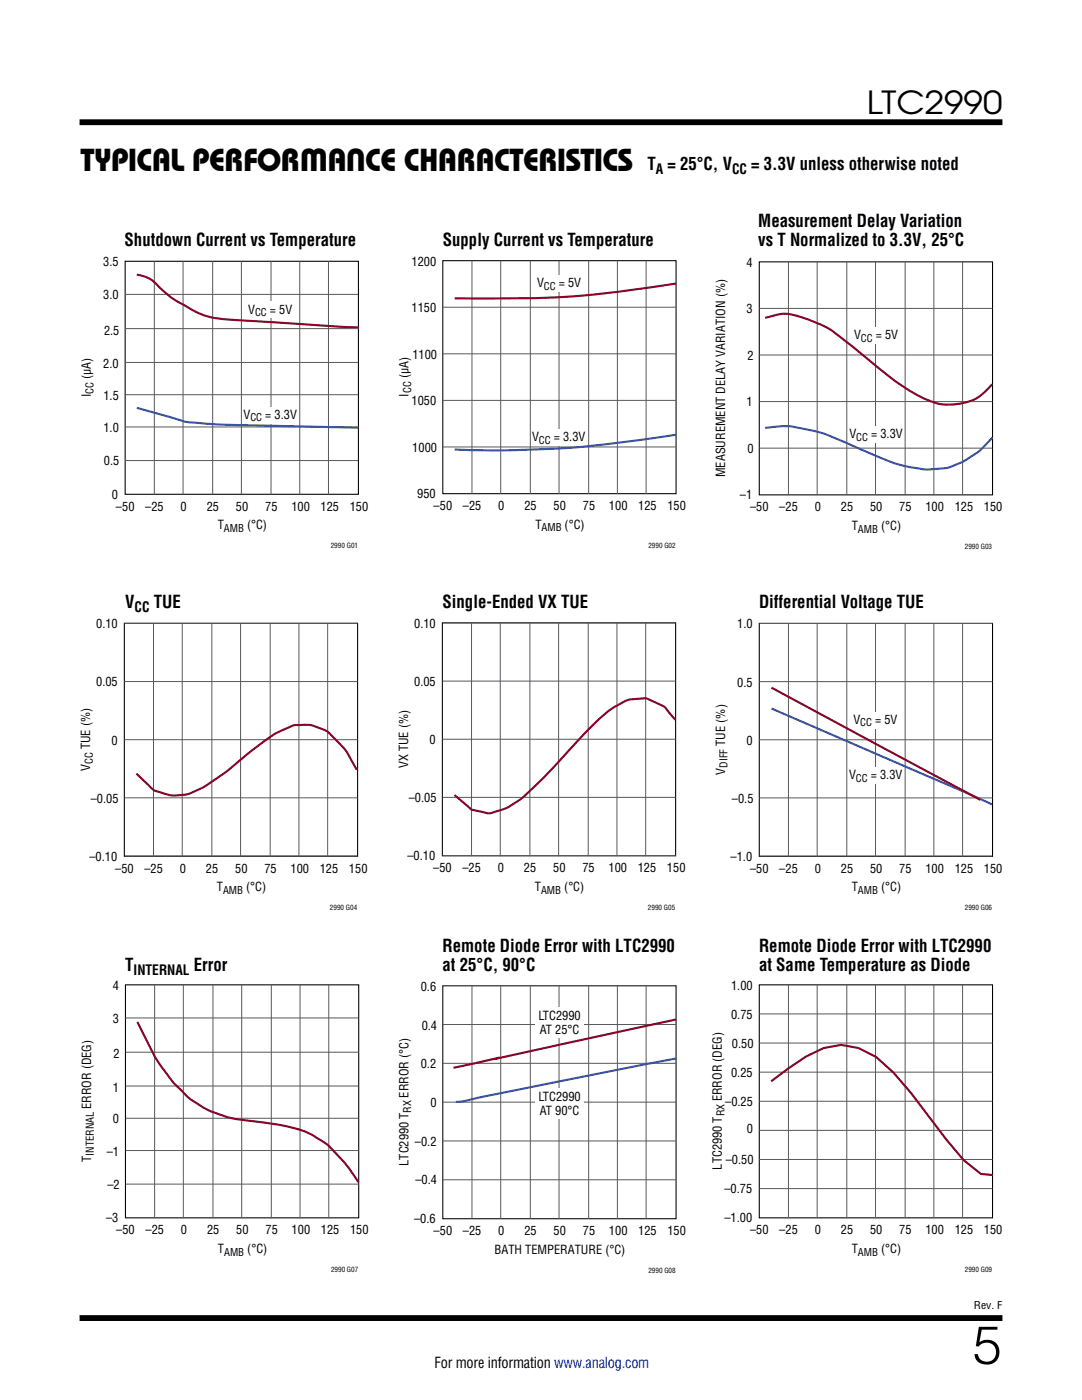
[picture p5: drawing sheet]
<svg xmlns="http://www.w3.org/2000/svg" width="216mm" height="279mm" viewBox="0 0 216 279" stroke-linecap="round" stroke-linejoin="round" font-family="sans-serif">
<path d="M15.9 24.4h184.1M15.9 263h184.1" fill="none" stroke="#000" stroke-width="1.2" stroke-linecap="butt"/>
<path d="M25 52.1h46.5v46.5h-46.5z" fill="none" stroke="#000" stroke-width=".21"/>
<g fill="none" stroke="#58595b" stroke-width=".2">
<path d="M25 58.8h46.5M30.8 52.1v46.6M36.5 52.1v46.6M42.4 52.1v46.6M48.2 52.1v46.6M54.1 52.1v46.6M59.8 52.1v46.6M65.5 52.1v46.6M25 65.6h46.5M25 72.3h46.5M25 78.8h46.5M25 85.2h46.5"/>
<path d="M25 91.9h46.5"/>
</g>
<path d="M27.3 81.4l7.3 2a12.9 12.9 0 0 0 5.2 1l6 .4 25.7 .6" fill="none" stroke="#3953a4" stroke-width=".42"/>
<path d="M27.3 54.8a6.7 6.7 0 0 1 4.7 2.7l.4 .4a30.9 30.9 0 0 0 9.1 5.3l1.5 .3 3.2 .3 25.4 1.6" fill="none" stroke="#910028" stroke-width=".42"/>
<g fill="#fff">
<path d="M49 60.2h9.8v3.3h-9.8z"/>
<path d="M49 81.2h9.8v3.3h-9.8z"/>
</g>
<path d="M88.4 52h46.5v46.5h-46.5z" fill="none" stroke="#000" stroke-width=".21"/>
<path d="M94.2 52v46.6M99.9 52v46.6M105.8 52v46.6M111.6 52v46.6M117.5 52v46.6M123.2 52v46.6M128.9 52v46.6M88.4 61.3h46.5M88.4 70.6h46.5M88.4 79.9h46.5M88.4 89.2h46.5" fill="none" stroke="#58595b" stroke-width=".2"/>
<g fill="#fff">
<path d="M106.6 54.9h9.8v3.4h-9.8z"/>
<path d="M106.5 85.6h9.9v3.4h-9.9z"/>
</g>
<path d="M134.9 86.8a205.5 205.5 0 0 1-44.2 2.9" fill="none" stroke="#3953a4" stroke-width=".42"/>
<path d="M134.9 56.6a199.2 199.2 0 0 1-41 3l-3.2-.1" fill="none" stroke="#910028" stroke-width=".42"/>
<path d="M151.5 52.3h46.5v46.5h-46.5z" fill="none" stroke="#000" stroke-width=".21"/>
<path d="M157.3 52.3v46.5M163.1 52.3v46.5M169 52.3v46.5M174.7 52.3v46.5M180.6 52.3v46.5M186.3 52.3v46.5M192.1 52.3v46.5M151.5 61.6h46.5M151.5 70.8h46.5M151.5 80.1h46.5M151.5 89.4h46.5" fill="none" stroke="#58595b" stroke-width=".2"/>
<g fill="#fff">
<path d="M169.9 65.2h9.8v3.4h-9.8z"/>
<path d="M169.9 85h9.8v3.3h-9.8z"/>
</g>
<path d="M152.7 85.4a17.3 17.3 0 0 1 8.3 .3 34.9 34.9 0 0 1 9.3 3.3l3.1 1.4a29.3 29.3 0 0 0 11.9 3.3h.6a13.1 13.1 0 0 0 8.1-2.7l1.4-.9 2.6-2.8M153.9 141.4l44 19.1" fill="none" stroke="#3953a4" stroke-width=".42"/>
<path d="M152.7 63.4a10 10 0 0 1 6-.5 24 24 0 0 1 10.9 5.8l3.6 3a48.8 48.8 0 0 0 11.1 7.8 11.3 11.3 0 0 0 11.2-.4l2.5-2.4M153.9 137.2l41.7 22.4M71.2 153.7l-.7-1.3a14.1 14.1 0 0 0-4-5.3 8.1 8.1 0 0 0-5-2.5l-1.9 .1a3.6 3.6 0 0 0-2.5 .7 32.1 32.1 0 0 0-8.4 5.7 45.5 45.5 0 0 1-9.6 6.7 9.1 9.1 0 0 1-7.7 .2 6 6 0 0 1-2.4-2l-1.8-1.6M134.7 143.7l-.7-.9a5.8 5.8 0 0 0-3.2-2.6l-.6-.3a3.6 3.6 0 0 0-3-.4 6.2 6.2 0 0 0-4.1 1.3 23.4 23.4 0 0 0-5.8 4.9l-.9 .9a144.2 144.2 0 0 1-12.2 12.7 12.7 12.7 0 0 1-6.9 3l-1.1-.3a4.6 4.6 0 0 1-3.2-1.4l-2.3-1.9" fill="none" stroke="#910028" stroke-width=".42"/>
<path d="M24.8 124.4h46.6v46.5h-46.6zM88.3 124.3h46.5v46.5h-46.5zM151.5 124.4h46.5v46.5h-46.5z" fill="none" stroke="#000" stroke-width=".21"/>
<g fill="none" stroke="#58595b" stroke-width=".2">
<path d="M24.9 124.4h46.4M24.9 136h46.4M30.6 124.4v46.5M36.4 124.4v46.5M42.3 124.4v46.5M48 124.4v46.5M53.9 124.4v46.5M59.6 124.4v46.5M65.4 124.4v46.5M88.3 124.3h46.5M88.3 135.9h46.5M94.1 124.3v46.6"/>
<path d="M99.8 124.3v46.6M105.7 124.3v46.6M111.5 124.3v46.6M117.4 124.3v46.6M123.1 124.3v46.6M128.8 124.3v46.6M151.5 124.4h46.5M151.5 136h46.5M157.3 124.4v46.6M163.1 124.4v46.6M169 124.4v46.6M174.7 124.4v46.6"/>
<path d="M180.6 124.4v46.6M186.3 124.4v46.6M192.1 124.4v46.6M24.9 147.6h46.4M24.9 159.2h46.4M88.3 147.5h46.5M88.3 159.1h46.5M151.5 159.2h46.5M151.5 147.6h46.5M24.9 170.8h46.4M88.3 170.7h46.5M151.5 170.8h46.5"/>
</g>
<g fill="#fff">
<path d="M169.7 142h9.9v3.4h-9.9z"/>
<path d="M169.8 153.1h9.8v3.4h-9.8z"/>
</g>
<path d="M88.4 196.7h46.5v46.5h-46.5z" fill="none" stroke="#000" stroke-width=".21"/>
<g fill="none" stroke="#58595b" stroke-width=".2">
<path d="M88.4 196.7h46.4M94.2 196.7v46.6M99.9 196.7v46.6M105.8 196.7v46.6M111.6 196.7v46.6M117.5 196.7v46.6M123.2 196.7v46.6M128.9 196.7v46.6M88.4 204.5h46.5M88.4 212.2h46.5M88.4 220h46.5M88.4 227.7h46.5"/>
<path d="M88.4 235.4h46.5"/>
</g>
<path d="M134.9 203.5l-44.4 9.6" fill="none" stroke="#910028" stroke-width=".42"/>
<path d="M134.9 211.2l-37.7 7.5-4.4 1-1.8 .2" fill="none" stroke="#3953a4" stroke-width=".42"/>
<g fill="#fff">
<path d="M106.8 201h9.6v6.1h-9.6z"/>
<path d="M106.8 217.2h9.6v6.1h-9.6z"/>
</g>
<path d="M25 196.5h46.6v46.5h-46.6zM151.5 196.5h46.5v46.5h-46.5z" fill="none" stroke="#000" stroke-width=".21"/>
<g fill="none" stroke="#58595b" stroke-width=".2">
<path d="M30.9 196.5v46.6M36.6 196.5v46.6M42.5 196.5v46.6M48.2 196.5v46.6M54.1 196.5v46.6M59.9 196.5v46.6M65.6 196.5v46.6M157.3 196.5v46.6M163.1 196.5v46.6M169 196.5v46.6M174.7 196.5v46.6M180.6 196.5v46.6"/>
<path d="M186.3 196.5v46.6M192.1 196.5v46.6M25 203.2h46.5M25.1 210h46.5M25.1 216.7h46.5M151.5 202.4h46.5M151.5 208.2h46.5M151.5 214h46.5M151.5 219.8h46.5M25.1 223.2h46.5M25.1 229.6h46.5M25.1 236.3h46.5"/>
<path d="M151.5 225.6h46.5M151.5 231.4h46.5M151.5 237.2h46.5"/>
</g>
<path d="M27.4 203.9l1.1 2.2a35.1 35.1 0 0 0 9.8 13.4 24 24 0 0 0 12.7 4.3l2.4 .3a22.7 22.7 0 0 1 11.4 4 33.6 33.6 0 0 1 6.7 7.8M153.9 215.8l3.4-2.6 3.5-2.3 3.6-1.7 3.4-.7 3.5 .7 3.5 1.8 3.5 3.1 3.5 4 7 9.3 3.5 4.1 3.4 2.8 2.4 .2" fill="none" stroke="#910028" stroke-width=".42"/>
<text font-size="10.6" x="194.1" y="272.2">5</text>
<g font-size="6.3">
<text x="173" y="22.8">LTC2990</text>
<text x="16.1" y="34.1">TYPICAL PERFORMANCE CHARACTERISTICS</text>
</g>
<g font-size="3.5">
<text x="129.2" y="34">T = 25°C, V</text>
<text x="149.9" y="34">= 3.3V unless otherwise noted</text>
<text x="151.3" y="45.2">Measurement Delay Variation</text>
<text x="24.9" y="49.1">Shutdown Current vs Temperature</text>
<text x="88.4" y="49">Supply Current vs Temperature</text>
<text x="151.3" y="49.1">vs T Normalized to 3.3V, 25°C</text>
<text x="25" y="121.4">V</text>
<text x="30.7" y="121.4">TUE</text>
<text x="88.3" y="121.4">Single-Ended VX TUE</text>
<text x="151.5" y="121.4">Differential Voltage TUE</text>
<text x="88.3" y="190">Remote Diode Error with LTC2990</text>
<text x="151.5" y="190">Remote Diode Error with LTC2990</text>
<text x="25" y="193.9">T</text>
<text x="38.7" y="193.9">Error</text>
<text x="88.3" y="193.9">at 25°C, 90°C</text>
<text x="151.5" y="193.9">at Same Temperature as Diode</text>
</g>
<text font-size="3" x="86.7" y="273.1">For more information www.analog.com</text>
<g font-size="2.8">
<text x="130.9" y="34.7">A</text>
<text x="146.1" y="34.7">CC</text>
<text x="26.9" y="122.1">CC</text>
<text x="26.7" y="194.6">INTERNAL</text>
</g>
<g font-size="2.5">
<text x="20.6" y="53.2">3.5</text>
<text x="82.1" y="53">1200</text>
<text x="149" y="53.3">4</text>
<text x="20.6" y="59.7">3.0</text>
<text x="107.2" y="57.3">V</text>
<text x="111.5" y="57.3">= 5V</text>
<text x="49.5" y="62.6">V</text>
<text x="53.9" y="62.6">= 5V</text>
<text x="82.1" y="62.3">1150</text>
<text x="149" y="62.6">3</text>
<text x="20.8" y="66.8">2.5</text>
<text x="82.3" y="71.6">1100</text>
<text x="149.1" y="71.8">2</text>
<text x="170.4" y="67.6">V</text>
<text x="174.7" y="67.6">= 5V</text>
<text x="18.1" y="75.6" transform="rotate(-90 18.1 75.6)">(µA)</text>
<text x="20.6" y="73.5">2.0</text>
<text x="81.5" y="75.5" transform="rotate(-90 81.5 75.5)">(µA)</text>
<text x="18.1" y="79.3" transform="rotate(-90 18.1 79.3)">I</text>
<text x="20.6" y="79.8">1.5</text>
<text x="48.6" y="83.6">V</text>
<text x="52.9" y="83.6">= 3.3V</text>
<text x="81.5" y="79.2" transform="rotate(-90 81.5 79.2)">I</text>
<text x="82.1" y="80.9">1050</text>
<text x="149" y="81.1">1</text>
<text x="20.6" y="86.2">1.0</text>
<text x="106.2" y="88">V</text>
<text x="110.5" y="88">= 3.3V</text>
<text x="169.5" y="87.4">V</text>
<text x="173.8" y="87.4">= 3.3V</text>
<text x="20.7" y="92.8">0.5</text>
<text x="82.3" y="90.1">1000</text>
<text x="144.7" y="95.2" transform="rotate(-90 144.7 95.2)">MEASUREMENT DELAY VARIATION (%)</text>
<text x="149.1" y="90.4">0</text>
<text x="22.3" y="99.5">0</text>
<text x="23.1" y="102">–50</text>
<text x="29" y="101.9">–25</text>
<text x="36" y="101.9">0</text>
<text x="41.3" y="102">25</text>
<text x="47.1" y="102">50</text>
<text x="52.9" y="102">75</text>
<text x="58.1" y="102">100</text>
<text x="64" y="102">125</text>
<text x="69.8" y="101.9">150</text>
<text x="83.2" y="99.4">950</text>
<text x="86.5" y="101.8">–50</text>
<text x="92.4" y="101.8">–25</text>
<text x="99.4" y="101.8">0</text>
<text x="104.6" y="101.8">25</text>
<text x="110.5" y="101.8">50</text>
<text x="116.3" y="101.8">75</text>
<text x="121.5" y="101.8">100</text>
<text x="127.4" y="101.8">125</text>
<text x="133.2" y="101.8">150</text>
<text x="147.6" y="99.6">–1</text>
<text x="43.4" y="105.6">T</text>
<text x="49.3" y="105.6">(°C)</text>
<text x="106.8" y="105.5">T</text>
<text x="112.7" y="105.5">(°C)</text>
<text x="149.7" y="102.1">–50</text>
<text x="155.5" y="102">–25</text>
<text x="162.6" y="102">0</text>
<text x="167.8" y="102.1">25</text>
<text x="170" y="105.8">T</text>
<text x="173.6" y="102.1">50</text>
<text x="175.8" y="105.8">(°C)</text>
<text x="179.4" y="102.1">75</text>
<text x="184.7" y="102.1">100</text>
<text x="190.5" y="102.1">125</text>
<text x="196.3" y="102">150</text>
<text x="19.2" y="125.4">0.10</text>
<text x="82.6" y="125.3">0.10</text>
<text x="147.1" y="125.4">1.0</text>
<text x="19.2" y="137">0.05</text>
<text x="82.6" y="136.9">0.05</text>
<text x="147.1" y="137">0.5</text>
<text x="18" y="149.5" transform="rotate(-90 18 149.5)">TUE (%)</text>
<text x="22.3" y="148.6">0</text>
<text x="85.7" y="148.5">0</text>
<text x="144.7" y="148.9" transform="rotate(-90 144.7 148.9)">TUE (%)</text>
<text x="149" y="148.6">0</text>
<text x="170.3" y="144.4">V</text>
<text x="174.6" y="144.4">= 5V</text>
<text x="18" y="153.9" transform="rotate(-90 18 153.9)">V</text>
<text x="81.4" y="153.3" transform="rotate(-90 81.4 153.3)">VX TUE (%)</text>
<text x="144.7" y="154.6" transform="rotate(-90 144.7 154.6)">V</text>
<text x="169.4" y="155.5">V</text>
<text x="173.8" y="155.5">= 3.3V</text>
<text x="18.1" y="160.2">–0.05</text>
<text x="81.6" y="160.1">–0.05</text>
<text x="146" y="160.2">–0.5</text>
<text x="17.8" y="171.8">–0.10</text>
<text x="81.3" y="171.7">–0.10</text>
<text x="145.8" y="171.8">–1.0</text>
<text x="23" y="174.2">–50</text>
<text x="28.8" y="174.1">–25</text>
<text x="35.9" y="174.1">0</text>
<text x="41.1" y="174.2">25</text>
<text x="43.3" y="177.9">T</text>
<text x="46.9" y="174.2">50</text>
<text x="49.1" y="177.9">(°C)</text>
<text x="52.8" y="174.2">75</text>
<text x="58" y="174.2">100</text>
<text x="63.8" y="174.2">125</text>
<text x="69.6" y="174.1">150</text>
<text x="86.4" y="174.1">–50</text>
<text x="92.3" y="174.1">–25</text>
<text x="99.3" y="174.1">0</text>
<text x="104.6" y="174.1">25</text>
<text x="106.7" y="177.8">T</text>
<text x="110.4" y="174.1">50</text>
<text x="112.6" y="177.8">(°C)</text>
<text x="116.2" y="174.1">75</text>
<text x="121.4" y="174.1">100</text>
<text x="127.3" y="174.1">125</text>
<text x="133.1" y="174.1">150</text>
<text x="149.7" y="174.2">–50</text>
<text x="155.5" y="174.2">–25</text>
<text x="162.6" y="174.2">0</text>
<text x="167.8" y="174.2">25</text>
<text x="170" y="177.9">T</text>
<text x="173.6" y="174.2">50</text>
<text x="175.8" y="177.9">(°C)</text>
<text x="179.4" y="174.2">75</text>
<text x="184.7" y="174.2">100</text>
<text x="190.5" y="174.2">125</text>
<text x="196.3" y="174.2">150</text>
<text x="22.5" y="197.6">4</text>
<text x="84" y="197.7">0.6</text>
<text x="145.9" y="197.6">1.00</text>
<text x="107.4" y="203.6">LTC2990</text>
<text x="145.9" y="203.4">0.75</text>
<text x="22.5" y="204.1">3</text>
<text x="84.1" y="205.5">0.4</text>
<text x="107.7" y="206.4">AT 25°C</text>
<text x="146.1" y="209.2">0.50</text>
<text x="22.7" y="211.2">2</text>
<text x="84" y="213.2">0.2</text>
<text x="145.9" y="214.9">0.25</text>
<text x="18.2" y="221.3" transform="rotate(-90 18.2 221.3)">ERROR (DEG)</text>
<text x="22.5" y="217.9">1</text>
<text x="81.5" y="219" transform="rotate(-90 81.5 219)">ERROR (°C)</text>
<text x="85.9" y="220.9">0</text>
<text x="107.4" y="219.8">LTC2990</text>
<text x="144" y="219.8" transform="rotate(-90 144 219.8)">ERROR (DEG)</text>
<text x="144.7" y="220.7">–0.25</text>
<text x="22.5" y="224.2">0</text>
<text x="107.7" y="222.6">AT 90°C</text>
<text x="149" y="226.1">0</text>
<text x="18.2" y="231.9" transform="rotate(-90 18.2 231.9)">T</text>
<text x="21.3" y="230.6">–1</text>
<text x="81.5" y="232.7" transform="rotate(-90 81.5 232.7)">LTC2990 T</text>
<text x="82.8" y="228.6">–0.2</text>
<text x="144" y="233.4" transform="rotate(-90 144 233.4)">LTC2990 T</text>
<text x="144.8" y="232.3">–0.50</text>
<text x="21.4" y="237.2">–2</text>
<text x="82.9" y="236.4">–0.4</text>
<text x="144.5" y="238.1">–0.75</text>
<text x="21.2" y="243.9">–3</text>
<text x="82.6" y="244.1">–0.6</text>
<text x="144.5" y="243.9">–1.00</text>
<text x="23.2" y="246.4">–50</text>
<text x="29" y="246.3">–25</text>
<text x="36.1" y="246.3">0</text>
<text x="41.3" y="246.4">25</text>
<text x="43.5" y="250">T</text>
<text x="47.1" y="246.4">50</text>
<text x="49.3" y="250">(°C)</text>
<text x="53" y="246.4">75</text>
<text x="58.2" y="246.4">100</text>
<text x="64" y="246.4">125</text>
<text x="69.9" y="246.3">150</text>
<text x="86.5" y="246.5">–50</text>
<text x="92.4" y="246.5">–25</text>
<text x="98.7" y="250.2">BATH TEMPERATURE (°C)</text>
<text x="99.4" y="246.5">0</text>
<text x="104.6" y="246.5">25</text>
<text x="110.5" y="246.5">50</text>
<text x="116.3" y="246.5">75</text>
<text x="121.5" y="246.5">100</text>
<text x="127.3" y="246.5">125</text>
<text x="133.2" y="246.5">150</text>
<text x="149.7" y="246.4">–50</text>
<text x="155.5" y="246.3">–25</text>
<text x="162.6" y="246.3">0</text>
<text x="167.8" y="246.4">25</text>
<text x="170" y="250">T</text>
<text x="173.6" y="246.4">50</text>
<text x="175.8" y="250">(°C)</text>
<text x="179.4" y="246.4">75</text>
<text x="184.7" y="246.4">100</text>
<text x="190.5" y="246.4">125</text>
<text x="196.3" y="246.3">150</text>
</g>
<g font-size="2.1">
<text x="108.5" y="57.9">CC</text>
<text x="50.9" y="63.1">CC</text>
<text x="171.8" y="68.2">CC</text>
<text x="18.7" y="78.6" transform="rotate(-90 18.7 78.6)">CC</text>
<text x="82" y="78.5" transform="rotate(-90 82 78.5)">CC</text>
<text x="50" y="84.1">CC</text>
<text x="107.5" y="88.6">CC</text>
<text x="170.9" y="87.9">CC</text>
<text x="44.7" y="106.2">AMB</text>
<text x="108.1" y="106.1">AMB</text>
<text x="171.2" y="106.3">AMB</text>
<text x="171.7" y="144.9">CC</text>
<text x="18.5" y="152.5" transform="rotate(-90 18.5 152.5)">CC</text>
<text x="145.2" y="153.2" transform="rotate(-90 145.2 153.2)">DIFF</text>
<text x="170.8" y="156.1">CC</text>
<text x="44.5" y="178.4">AMB</text>
<text x="108" y="178.3">AMB</text>
<text x="171.2" y="178.4">AMB</text>
<text x="82" y="222" transform="rotate(-90 82 222)">RX</text>
<text x="144.6" y="222.8" transform="rotate(-90 144.6 222.8)">RX</text>
<text x="18.7" y="230.7" transform="rotate(-90 18.7 230.7)">INTERNAL</text>
<text x="44.7" y="250.6">AMB</text>
<text x="171.2" y="250.6">AMB</text>
<text x="194.3" y="261.2">Rev. F</text>
</g>
<g font-size="1.4">
<text x="66" y="109.4">2990 G01</text>
<text x="129.4" y="109.3">2990 G02</text>
<text x="192.5" y="109.5">2990 G03</text>
<text x="65.8" y="181.6">2990 G04</text>
<text x="129.3" y="181.6">2990 G05</text>
<text x="192.5" y="181.7">2990 G06</text>
<text x="66.1" y="253.8">2990 G07</text>
<text x="129.4" y="254">2990 G08</text>
<text x="192.5" y="253.8">2990 G09</text>
</g>
</svg>
